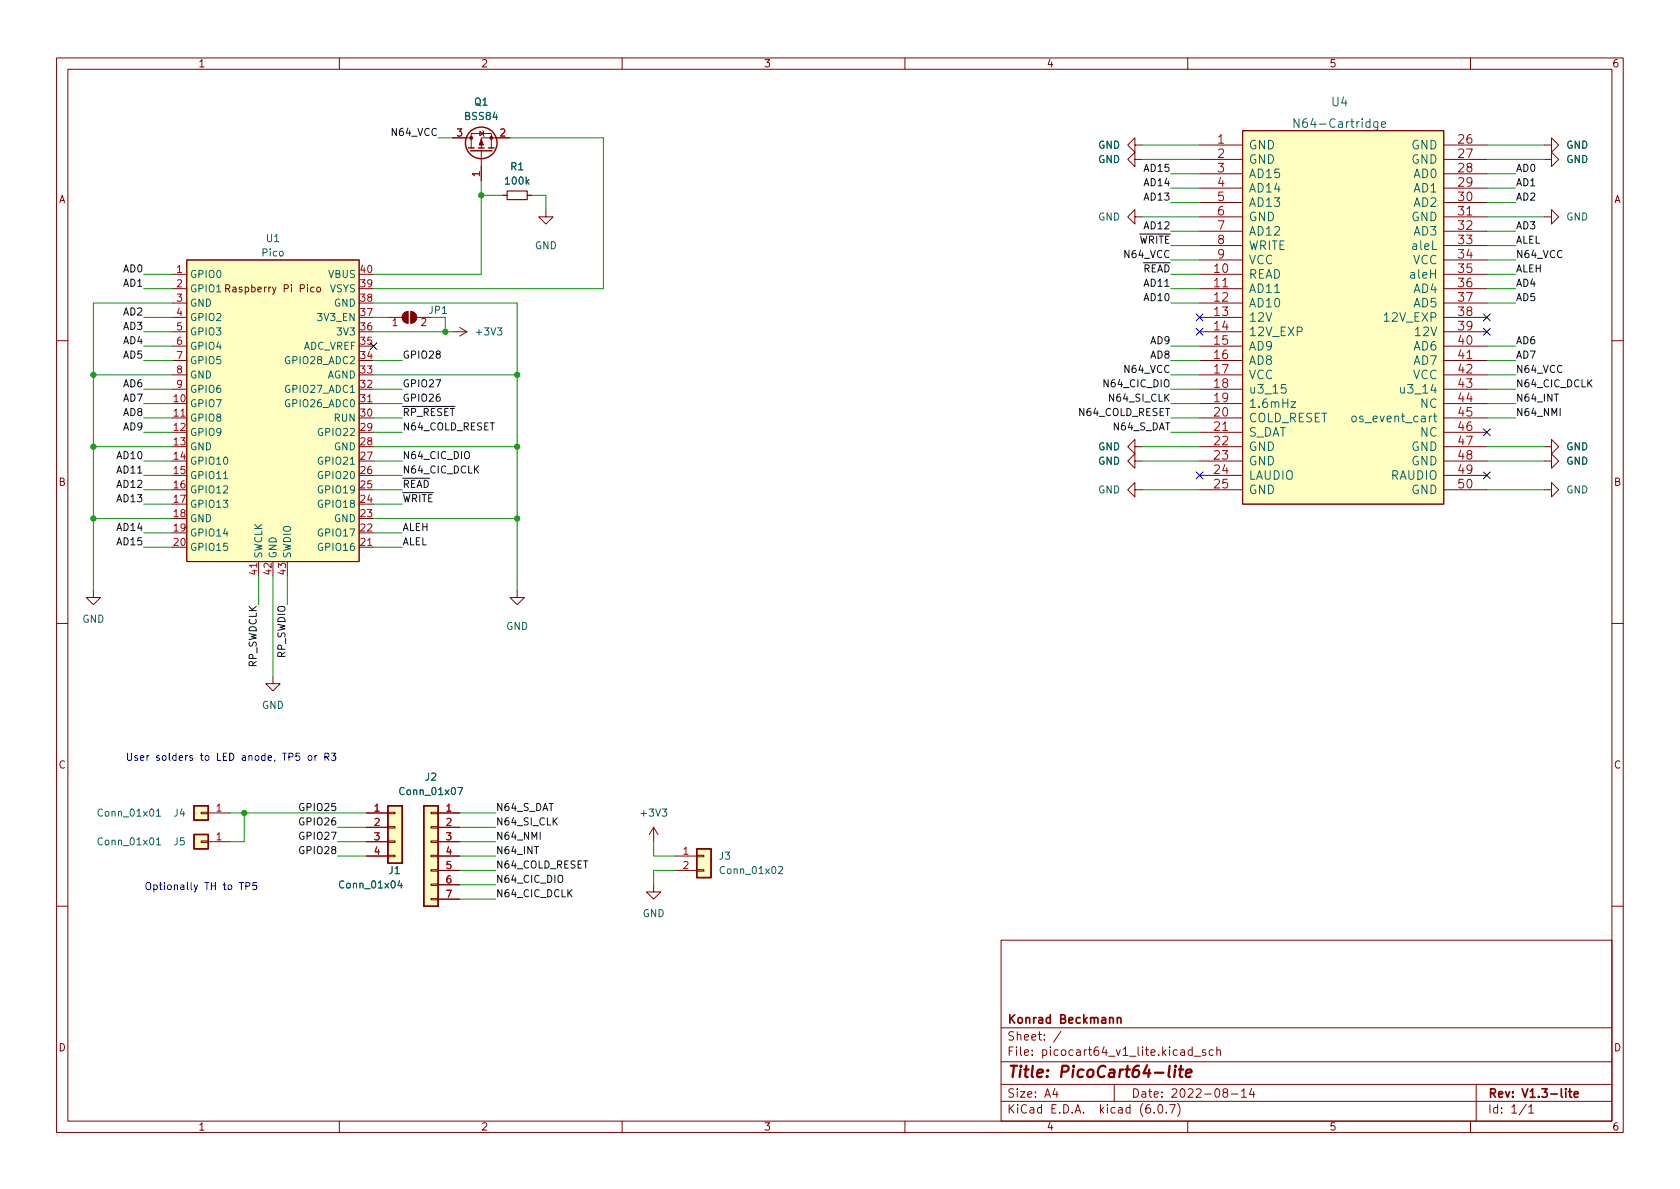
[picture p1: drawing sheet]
<svg xmlns="http://www.w3.org/2000/svg" width="297mm" height="210mm" viewBox="0 0 297 210" stroke-linecap="round" stroke-linejoin="round" font-family="sans-serif">
<g fill="none" stroke="#840000" stroke-width=".18">
<path d="M10 10.2h277v190.1h-277zM12 12.2h273v186.1h-273zM60 10.2v2M110 10.2v2M160 10.2v2M210 10.2v2M260 10.2v2M80 24.4h3.3M83.3 26.2v-2.6h3.6v2.6M84.8 23.2l.7 .4-.7 .4zM85.1 26.7v5.3M85.3 23.1l.2 .1v.8l.1 .1"/>
<path d="M88.9 34.5h.8M90.2 24.4h-5.1v1.8M93.2 34.5h.8M96.5 37.1v1.2h1.3l-1.3 1.3-1.3-1.3h1.3M200.7 25.6v-1.2l-1.3 1.2 1.3 1.3v-1.3h1.2M200.7 28.2v-1.3l-1.3 1.3 1.3 1.3v-1.3h1.2M200.7 38.3v-1.2l-1.3 1.2 1.3 1.3v-1.3h1.2M212.1 25.6h7.6M212.1 28.2h7.6M212.1 30.7h7.6M212.1 33.3h7.6M212.1 35.8h7.6"/>
<path d="M212.1 38.3h7.6M219.7 23.1h35.6v66h-35.6zM255.3 25.6h7.6M255.3 28.2h7.6M255.3 30.7h7.6M255.3 33.3h7.6M255.3 35.8h7.6M255.3 38.3h7.6M273 25.6h1.3v-1.2l1.3 1.2-1.3 1.3v-1.3M273 28.2h1.3v-1.3l1.3 1.3-1.3 1.3v-1.3M273 38.3h1.3v-1.2l1.3 1.2-1.3 1.3v-1.3M30.5 56.1h2.5"/>
<path d="M30.5 48.5h2.5M30.5 51h2.5M30.5 53.6h2.5M30.5 58.7h2.5M33 46h30.5v53.3h-30.5zM39.9 51h.6l.1-.2v-.3l-.7-.1v1.2M40.2 51l.4 .6M55.5 50.8h-.3l-.3 .2 .1 .6h.5M56.1 50.8h.3l.3 .2v.4l-.3 .2h-.3l-.1-.2zM68.6 56.1h2.5M71.4 55.4l.7-.3v2a1.02 1.02 0 0 1-.9-.6 1.02 1.02 0 0 1 .2-1.1zM72.6 55.1a1.02 1.02 0 0 1 1.1 1 1.02 1.02 0 0 1-1.1 1z"/>
<path d="M73.7 56.1h2.5M80 58.7h2.5M81.3 57.9l1.2 .8M82.5 58.7l-1.2 .7M212.1 56.1h7.6M212.1 48.5h7.6M212.1 51h7.6M212.1 53.6h7.6M212.1 58.7h7.6M212.1 40.9h7.6M212.1 43.4h7.6M212.1 46h7.6"/>
<path d="M255.3 56.1h7.6M255.3 48.5h7.6M255.3 51h7.6M255.3 53.6h7.6M255.3 58.7h7.6M255.3 40.9h7.6M255.3 43.4h7.6M255.3 46h7.6M10 60.2h2M30.5 61.2h2.5M30.5 63.7h2.5M30.5 66.3h2.5"/>
<path d="M30.5 68.8h2.5M30.5 73.9h2.5M63.5 71.4h2.5M200.7 79v-1.3l-1.3 1.3 1.3 1.3v-1.3h1.2M212.1 61.2h7.6M212.1 63.7h7.6M212.1 66.3h7.6M212.1 68.8h7.6M212.1 71.4h7.6M212.1 73.9h7.6M212.1 76.4h7.6M212.1 79h7.6"/>
<path d="M255.3 61.2h7.6M255.3 63.7h7.6M255.3 66.3h7.6M255.3 68.8h7.6M255.3 71.4h7.6M255.3 73.9h7.6M255.3 76.4h7.6M255.3 79h7.6M273 79h1.3v-1.3l1.3 1.3-1.3 1.3v-1.3M285 60.2h2M45.7 99.3v2.5M63.5 96.8h2.5"/>
<path d="M200.7 86.6v-1.3l-1.3 1.3 1.3 1.3v-1.3h1.2M200.7 81.5v-1.2l-1.3 1.2 1.3 1.3v-1.3h1.2M212.1 81.5h7.6M212.1 84.1h7.6M212.1 86.6h7.6M255.3 81.5h7.6M255.3 84.1h7.6M255.3 86.6h7.6M273 81.5h1.3v-1.2l1.3 1.2-1.3 1.3v-1.3M273 86.6h1.3v-1.3l1.3 1.3-1.3 1.3v-1.3M10 110.2h2M16.5 104.4v1.3h1.3l-1.3 1.2-1.3-1.2h1.3"/>
<path d="M48.3 119.6v1.3h1.2l-1.2 1.3-1.3-1.3h1.3M91.4 104.4v1.3h1.3l-1.3 1.2-1.2-1.2h1.2M285 110.2h2M35.6 148.7h1.2v.3h-1.2zM35.6 143.6h1.2v.3h-1.2zM36.8 143.8h3.8M36.8 148.8h3.8M64.8 151.4h3.8M64.8 143.8h3.8M64.8 146.3h3.8M64.8 148.8h3.8M68.6 151.3h1.2v.2h-1.2z"/>
<path d="M68.6 148.7h1.2v.3h-1.2zM68.6 146.2h1.2v.2h-1.2zM68.6 143.6h1.2v.3h-1.2zM76.2 158.9h1.3v.2h-1.3zM76.2 156.3h1.3v.3h-1.3zM76.2 153.8h1.3v.2h-1.3zM76.2 151.3h1.3v.2h-1.3zM76.2 148.7h1.3v.3h-1.3zM76.2 146.2h1.3v.2h-1.3zM76.2 143.6h1.3v.3h-1.3zM77.5 151.4h3.8M77.5 153.9h3.8"/>
<path d="M77.5 143.8h3.8M77.5 146.3h3.8M77.5 148.8h3.8M77.5 156.5h3.8M77.5 159h3.8M115.6 156.5v1.2h1.2l-1.2 1.3-1.3-1.3h1.3M115.6 146.3l-.8 1.3M115.6 146.3v2.5M115.6 146.3l.7 1.3M119.4 151.4h3.8M119.4 153.9h3.8M123.2 153.8h1.3v.2h-1.3z"/>
<path d="M123.2 151.3h1.3v.2h-1.3zM10 160.2h2M177 166.3h108v32h-108zM285 160.2h2M60 198.3v2M110 198.3v2M160 198.3v2M177 194.8h108M177 191.8h108M177 187.8h108M177 181.8h108M186.5 192.5l-.4 1h1"/>
<path d="M186.9 193v1M187.6 182.4l-1.3 1.9M197 191.8v3M204.1 196.7v.1M204.9 195.4l.2-.1a.81 .81 0 0 1 .6 .7 .81 .81 0 0 1-.3 .8h-.2a.81 .81 0 0 1-.6-.6 .81 .81 0 0 1 .3-.8zM206.2 196.7v.1M206.8 195.3h1l-.7 1.5M208.2 195.1a1.72 1.72 0 0 1 0 2.3M210 198.3v2M210.8 185.7l-.4-.1-.3 .3v.4l.1 .3h.6M210.8 185.1v1.5M211.1 186.8h1.2"/>
<path d="M213.1 185.7l-.3-.1-.2 .2v.3l.5 .1v.4h-.5M214.5 185.7l-.4-.1-.3 .3v.4l.1 .3h.6M215.1 185.8l.3-.2 .3 .1 .1 .9M215.1 185.1v1.5M216.5 193.2l-.3-.3 .1-.2 .2-.2 .4 .1 .2 .2-.1 .2-.6 .2-.2 .3 .1 .4 .2 .1h.4l.2-.3-.1-.4-.2-.1M217.7 193.5h1.2M219.5 193l.4-.5v1.5M219.5 194h.9M221.3 192.5l-.4 1h1M221.6 193v1M260 198.3v2M261 191.8v6.5"/>
<path d="M269.9 195.3l-1.3 1.9M270.3 195.8l.4-.5v1.5M270.3 196.8h.9"/>
</g>
<path d="M197.6 179.9v1M197.6 180.1l.2-.2 .3 .1 .1 .9M276.8 192.5v.2M276.8 193v1M277.3 193h.6M277.6 192.5v1.3l.3 .2M278.3 193.5l.8-.1-.1-.3-.4-.1-.3 .2 .1 .8h.6" fill="none" stroke="#840000" stroke-width=".3"/>
<path d="M206.8 188.5l-.2 1.7 .2 .3M207.8 189.1l-.2 1.4M207.9 188.5l-.1 .1v.1l.1-.1v-.1l-.1 .2M208.4 189.1h.8M208.8 188.5l-.2 1.7 .1 .2 .3 .1M209.7 189.8l1-.2-.1-.4-.5-.1-.4 .3v1l.2 .1 .6-.1" fill="none" stroke="#840000" stroke-width=".4"/>
<g fill="#840000" stroke="#840000" stroke-width=".18">
<path d="M71.4 55.4l.7-.3v2a1.02 1.02 0 0 1-.9-.6 1.02 1.02 0 0 1 .2-1.1z"/>
<path d="M72.6 55.1a1.02 1.02 0 0 1 1.1 1 1.02 1.02 0 0 1-1.1 1z"/>
<path d="M85.1 24.6l.4 1h-.8z"/>
<circle cx="86.9" cy="24.4" r=".25"/>
<circle cx="83.3" cy="24.4" r=".25"/>
</g>
<g fill="#ffffc2" stroke="#ffffc2" stroke-width=".18">
<path d="M219.7 23.1h35.6v66h-35.6z"/>
<path d="M123.2 150.1h2.5v5.1h-2.5z"/>
<path d="M74.9 142.5h2.6v17.8h-2.6z"/>
<path d="M68.6 142.5h2.5v10.1h-2.5z"/>
<path d="M33 46h30.5v53.3h-30.5z"/>
<path d="M34.3 147.6h2.5v2.5h-2.5z"/>
<path d="M34.3 142.5h2.5v2.5h-2.5z"/>
</g>
<g fill="none" stroke="#006464" stroke-width=".18">
<path d="M229.7 21v1.5l-.9-1.5v1.5M244.3 22l.7-.1-.1-.3-.4-.1-.2 .2v.8h.6M227.3 68h-.7l-.1 .7 .3-.1h.5l.1 .3-.1 .5-.2 .1-.6-.1M228.3 71h.8l-.8 1.1h.8M239.1 73.7l.2-.1 .4 .1 .1 .6-.1 .2-.4 .1-.2-.1zM253.5 73.6h.5M253.7 73.1v1.3l.3 .2M39.5 84.6h.8M80.9 139.3h.9l-.6 1.2M27.7 148.5l.3-.4v1.3M27.7 143.4l.3-.3v1.2M27.7 149.4h.7"/>
<path d="M27.7 144.3h.7M70.7 155.7l-.3 .9h.7M71 156.2v.8M137.7 153.3l.4-.1 .3 .4-.8 .9h.8"/>
</g>
<g fill="none" stroke="#840000" stroke-width=".25">
<path d="M82.8 26.2h1M83.2 26.7h3.8M84.6 26.2h1M86.4 26.2h1M34.3 147.6h2.5v2.5h-2.5zM34.3 142.5h2.5v2.5h-2.5zM68.6 142.5h2.5v10.1h-2.5zM74.9 142.5h2.6v17.8h-2.6zM123.2 150.1h2.5v5.1h-2.5z"/>
<circle cx="85.1" cy="25.3" r="2.79"/>
</g>
<path d="M89.7 33.8h3.5v1.5h-3.5z" fill="none" stroke="#840000" stroke-width=".2"/>
<path d="M22.5 133.2v1l.3 .3h.2l.3-.3v-1M24.3 133.7l-.3-.1-.2 .2 .1 .2 .4 .1v.3h-.5M24.8 134l.6-.1v-.2l-.4-.1-.2 .2 .1 .6h.5M26 133.6v.9M26.4 133.6l-.4 .3M58.6 133.2h.8l-.5 .5 .4 .1v.5l-.2 .2-.5-.2M25.9 156.2l.2-.2a.43 .43 0 0 1 .6 .5v.4a.42 .42 0 0 1-.5 .4 .42 .42 0 0 1-.4-.4zM27.2 156.5h.4l.2 .2-.1 .6h-.5M27.2 156.5v1.2M45.3 156h-.6v.7l.2-.2 .4 .1 .1 .2-.1 .4-.1 .1-.5-.1" fill="none" stroke="#0000c2" stroke-width=".18"/>
<g fill="none" stroke="#009600" stroke-width=".18">
<path d="M77.5 24.4h2.5M85.1 32v16.5h-19.1M85.1 34.5h3.8M90.2 24.4h16.5v26.6h-40.7M94 34.5h2.5v2.6M201.9 38.3h10.2M201.9 25.6h10.2M201.9 28.2h10.2M207 33.3h5.1M207 35.8h5.1M207 30.7h5.1M262.9 38.3h10.1"/>
<path d="M262.9 33.3h5.1M262.9 35.8h5.1M262.9 25.6h10.1M262.9 30.7h5.1M262.9 28.2h10.1M25.4 48.5h5.1M25.4 51h5.1M25.4 56.1h5.1M25.4 58.7h5.1M30.5 53.6h-14v50.8M66 53.6h25.4v50.8M66 56.1h2.6"/>
<path d="M66 58.7h14M78.7 56.1v2.6M207 53.6h5.1M207 48.5h5.1M207 51h5.1M207 40.9h5.1M207 43.4h5.1M207 46h5.1M262.9 53.6h5.1M262.9 48.5h5.1M262.9 51h5.1M262.9 40.9h5.1"/>
<path d="M262.9 43.4h5.1M262.9 46h5.1M16.5 66.3h14M16.5 79h14M25.4 71.4h5.1M25.4 76.4h5.1M25.4 73.9h5.1M25.4 63.7h5.1M25.4 68.8h5.1M25.4 61.2h5.1M66 71.4h5.1M66 76.4h5.1"/>
<path d="M66 73.9h5.1M66 63.7h5.1M66 68.8h5.1M66 66.3h25.4M66 79h25.4M201.9 79h10.2M207 71.4h5.1M207 76.4h5.1M207 73.9h5.1M207 63.7h5.1M207 68.8h5.1M207 61.2h5.1"/>
<path d="M207 66.3h5.1M262.9 71.4h5.1M262.9 73.9h5.1M262.9 63.7h5.1M262.9 68.8h5.1M262.9 61.2h5.1M262.9 66.3h5.1M262.9 79h10.1M16.5 91.7h14M25.4 84.1h5.1M25.4 81.5h5.1M25.4 86.6h5.1"/>
<path d="M25.4 96.8h5.1M25.4 94.2h5.1M25.4 89.1h5.1M66 84.1h5.1M66 81.5h5.1M66 86.6h5.1M66 96.8h5.1M66 94.2h5.1M66 91.7h25.4M66 89.1h5.1M201.9 81.5h10.2M201.9 86.6h10.2"/>
<path d="M262.9 81.5h10.1M262.9 86.6h10.1M45.7 101.8v5.1M48.3 101.8v17.8M50.8 101.8v5.1M40.6 143.8h24.2M43.2 143.8v5h-2.6M59.7 148.8h5.1M59.7 151.4h5.1M59.7 146.3h5.1M81.3 143.8h6.3M81.3 148.8h6.3"/>
<path d="M81.3 153.9h6.3M81.3 151.4h6.3M81.3 146.3h6.3M81.3 156.5h6.3M81.3 159h6.3M115.6 148.8v2.6h3.8M119.4 153.9h-3.8v2.6"/>
</g>
<g fill="none" stroke="#000084" stroke-width=".18">
<path d="M211.5 58.1l1.2 1.2M211.5 55.5l1.2 1.2M212.7 58.1l-1.2 1.2M212.7 55.5l-1.2 1.2M262.3 55.5l1.2 1.2M262.3 58.1l1.2 1.2M263.5 55.5l-1.2 1.2M263.5 58.1l-1.2 1.2M65.4 60.6l1.2 1.2M66.6 60.6l-1.2 1.2M262.3 75.8l1.2 1.3M263.5 75.8l-1.2 1.3"/>
<path d="M211.5 83.5l1.2 1.2M212.7 83.5l-1.2 1.2M262.3 83.5l1.2 1.2M263.5 83.5l-1.2 1.2"/>
</g>
<g fill="#009600" stroke="#009600" stroke-width=".18">
<circle cx="91.4" cy="91.7" r=".46"/>
<circle cx="91.4" cy="66.3" r=".46"/>
<circle cx="78.7" cy="58.7" r=".46"/>
<circle cx="91.4" cy="79" r=".46"/>
<circle cx="85.1" cy="34.5" r=".46"/>
<circle cx="16.5" cy="79" r=".46"/>
<circle cx="16.5" cy="66.3" r=".46"/>
<circle cx="16.5" cy="91.7" r=".46"/>
<circle cx="43.2" cy="143.8" r=".46"/>
</g>
<text font-size="2.8" fill="#840000" x="178" y="190.6">Title: PicoCart64-lite</text>
<g font-size="2.1" fill="#006464">
<text x="229.8" y="22.6">N64-Cartridge</text>
<text x="235.5" y="18.8">U4</text>
<text x="220.7" y="26.4">GND</text>
<text x="220.7" y="29">GND</text>
<text x="249.5" y="26.4">GND</text>
<text x="249.5" y="29">GND</text>
<text x="220.7" y="31.5">AD15</text>
<text x="220.7" y="34">AD14</text>
<text x="250" y="31.5">AD0</text>
<text x="250" y="34">AD1</text>
<text x="220.7" y="36.6">AD13</text>
<text x="220.7" y="39.1">GND</text>
<text x="220.7" y="41.7">AD12</text>
<text x="249.5" y="39.1">GND</text>
<text x="250" y="36.6">AD2</text>
<text x="250" y="41.7">AD3</text>
<text x="220.7" y="44.2">WRITE</text>
<text x="220.7" y="46.7">VCC</text>
<text x="249.8" y="46.7">VCC</text>
<text x="250" y="44.2">aleL</text>
<text x="220.7" y="49.3">READ</text>
<text x="220.7" y="51.8">AD11</text>
<text x="249.8" y="49.3">aleH</text>
<text x="250" y="51.8">AD4</text>
<text x="220.7" y="54.4">AD10</text>
<text x="220.7" y="56.9">12V</text>
<text x="220.7" y="59.4">12V_EXP</text>
<text x="245.1" y="56.9">12V_EXP</text>
<text x="250" y="54.4">AD5</text>
<text x="250.5" y="59.4">12V</text>
<text x="220.7" y="62">AD9</text>
<text x="220.7" y="64.5">AD8</text>
<text x="250" y="62">AD6</text>
<text x="250" y="64.5">AD7</text>
<text x="220.7" y="67.1">VCC</text>
<text x="220.7" y="69.6">u3_15</text>
<text x="248.2" y="69.6">u3_14</text>
<text x="249.8" y="67.1">VCC</text>
<text x="220.7" y="72.1">1.6mHz</text>
<text x="220.7" y="74.7">COLD_RESET</text>
<text x="220.7" y="77.2">S_DAT</text>
<text x="240" y="74.7">os_event_cart</text>
<text x="251.2" y="72.1">NC</text>
<text x="251.2" y="77.2">NC</text>
<text x="220.7" y="79.8">GND</text>
<text x="220.7" y="82.3">GND</text>
<text x="249.5" y="79.8">GND</text>
<text x="249.5" y="82.3">GND</text>
<text x="220.7" y="84.8">LAUDIO</text>
<text x="220.7" y="87.4">GND</text>
<text x="245.9" y="84.8">RAUDIO</text>
<text x="249.5" y="87.4">GND</text>
</g>
<g font-size="2.1" fill="#a90000">
<text x="215.3" y="25.4">1</text>
<text x="215.3" y="27.9">2</text>
<text x="257.9" y="25.4">26</text>
<text x="257.9" y="27.9">27</text>
<text x="215.3" y="30.5">3</text>
<text x="215.3" y="33">4</text>
<text x="215.3" y="35.6">5</text>
<text x="257.9" y="30.5">28</text>
<text x="257.9" y="33">29</text>
<text x="257.9" y="35.6">30</text>
<text x="215.3" y="38.1">6</text>
<text x="215.3" y="40.6">7</text>
<text x="257.9" y="38.1">31</text>
<text x="257.9" y="40.6">32</text>
<text x="215.3" y="43.2">8</text>
<text x="215.3" y="45.7">9</text>
<text x="257.9" y="43.2">33</text>
<text x="257.9" y="45.7">34</text>
<text x="214.7" y="48.3">10</text>
<text x="214.7" y="50.8">11</text>
<text x="214.7" y="53.3">12</text>
<text x="257.9" y="48.3">35</text>
<text x="257.9" y="50.8">36</text>
<text x="257.9" y="53.3">37</text>
<text x="214.7" y="55.9">13</text>
<text x="214.7" y="58.4">14</text>
<text x="257.9" y="55.9">38</text>
<text x="257.9" y="58.4">39</text>
<text x="214.7" y="61">15</text>
<text x="214.7" y="63.5">16</text>
<text x="257.9" y="61">40</text>
<text x="257.9" y="63.5">41</text>
<text x="214.7" y="66">17</text>
<text x="214.7" y="68.6">18</text>
<text x="214.7" y="71.1">19</text>
<text x="257.9" y="66">42</text>
<text x="257.9" y="68.6">43</text>
<text x="257.9" y="71.1">44</text>
<text x="214.7" y="73.7">20</text>
<text x="214.7" y="76.2">21</text>
<text x="257.9" y="73.7">45</text>
<text x="257.9" y="76.2">46</text>
<text x="214.7" y="78.7">22</text>
<text x="214.7" y="81.3">23</text>
<text x="214.7" y="83.8">24</text>
<text x="257.9" y="78.7">47</text>
<text x="257.9" y="81.3">48</text>
<text x="257.9" y="83.8">49</text>
<text x="214.7" y="86.4">25</text>
<text x="257.9" y="86.4">50</text>
</g>
<g font-size="2.1" fill="#840000">
<text x="178" y="184">Sheet: /</text>
<text x="178" y="181">Konrad Beckmann</text>
<text x="178" y="186.7">File: picocart64_v1_lite.kicad_sch</text>
<text x="178" y="196.9">KiCad E.D.A. kicad (6.0.7)</text>
<text x="178" y="194.1">Size: A4</text>
<text x="200" y="194.1">Date: 2022-08-14</text>
<text x="263" y="194.1">Rev: V1.3-lite</text>
<text x="263" y="196.9">Id: 1/1</text>
</g>
<g font-size="1.8" fill="#840000">
<text x="35" y="11.9">1</text>
<text x="85" y="11.9">2</text>
<text x="135" y="11.9">3</text>
<text x="185" y="11.9">4</text>
<text x="235" y="11.9">5</text>
<text x="285" y="11.9">6</text>
<text x="10.3" y="35.9">A</text>
<text x="285.3" y="35.9">A</text>
<text x="40.7" y="51.7">Raspberry Pi Pico</text>
<text x="10.3" y="85.9">B</text>
<text x="285.3" y="85.9">B</text>
<text x="10.3" y="135.9">C</text>
<text x="285.3" y="135.9">C</text>
<text x="10.3" y="185.9">D</text>
<text x="285.3" y="185.9">D</text>
<text x="35" y="199.9">1</text>
<text x="85" y="199.9">2</text>
<text x="135" y="199.9">3</text>
<text x="185" y="199.9">4</text>
<text x="235" y="199.9">5</text>
<text x="285" y="199.9">6</text>
</g>
<g font-size="1.8" fill="#006464">
<text x="82.3" y="21.2">BSS84</text>
<text x="83.9" y="18.7">Q1</text>
<text x="194.1" y="26.3">GND</text>
<text x="194.1" y="28.8">GND</text>
<text x="276.9" y="26.3">GND</text>
<text x="276.9" y="28.8">GND</text>
<text x="89.5" y="32.6">100k</text>
<text x="90.3" y="30.1">R1</text>
<text x="194.1" y="39">GND</text>
<text x="276.9" y="39">GND</text>
<text x="46.4" y="45.3">Pico</text>
<text x="47.1" y="42.8">U1</text>
<text x="94.6" y="44.1">GND</text>
<text x="33.5" y="49.1">GPIO0</text>
<text x="33.5" y="51.7">GPIO1</text>
<text x="58.1" y="49.1">VBUS</text>
<text x="58.3" y="51.7">VSYS</text>
<text x="33.5" y="54.2">GND</text>
<text x="33.5" y="56.8">GPIO2</text>
<text x="33.5" y="59.3">GPIO3</text>
<text x="56.4" y="56.8">3V3_EN</text>
<text x="59.1" y="54.2">GND</text>
<text x="59.8" y="59.3">3V3</text>
<text x="84.3" y="59.3">+3V3</text>
<text x="33.5" y="61.8">GPIO4</text>
<text x="33.5" y="64.4">GPIO5</text>
<text x="50.8" y="64.4">GPIO28_ADC2</text>
<text x="53.5" y="61.8">ADC_VREF</text>
<text x="33.5" y="66.9">GND</text>
<text x="33.5" y="69.5">GPIO6</text>
<text x="50.8" y="69.5">GPIO27_ADC1</text>
<text x="57.8" y="66.9">AGND</text>
<text x="33.5" y="72">GPIO7</text>
<text x="33.5" y="74.5">GPIO8</text>
<text x="33.5" y="77.1">GPIO9</text>
<text x="50.8" y="72">GPIO26_ADC0</text>
<text x="56.6" y="77.1">GPIO22</text>
<text x="59.2" y="74.5">RUN</text>
<text x="33.5" y="79.6">GND</text>
<text x="33.5" y="82.2">GPIO10</text>
<text x="56.6" y="82.2">GPIO21</text>
<text x="59.1" y="79.6">GND</text>
<text x="194.1" y="82.2">GND</text>
<text x="194.1" y="79.6">GND</text>
<text x="276.9" y="82.2">GND</text>
<text x="276.9" y="79.6">GND</text>
<text x="33.5" y="84.7">GPIO11</text>
<text x="33.5" y="87.2">GPIO12</text>
<text x="33.5" y="89.8">GPIO13</text>
<text x="56.6" y="89.8">GPIO18</text>
<text x="56.6" y="87.2">GPIO19</text>
<text x="56.6" y="84.7">GPIO20</text>
<text x="194.1" y="87.2">GND</text>
<text x="276.9" y="87.2">GND</text>
<text x="33.5" y="92.3">GND</text>
<text x="33.5" y="94.9">GPIO14</text>
<text x="56.6" y="94.9">GPIO17</text>
<text x="59.1" y="92.3">GND</text>
<text x="33.5" y="97.4">GPIO15</text>
<text x="46.4" y="98.8" transform="rotate(-90 46.4 98.8)">SWCLK</text>
<text x="48.9" y="98.8" transform="rotate(-90 48.9 98.8)">GND</text>
<text x="51.4" y="98.8" transform="rotate(-90 51.4 98.8)">SWDIO</text>
<text x="56.6" y="97.4">GPIO16</text>
<text x="14.5" y="110.1">GND</text>
<text x="89.5" y="111.4">GND</text>
<text x="46.3" y="125.3">GND</text>
<text x="71" y="140.6">Conn_01x07</text>
<text x="75.2" y="138">J2</text>
<text x="17.7" y="149.5">Conn_01x01</text>
<text x="17.7" y="144.4">Conn_01x01</text>
<text x="30.8" y="149.5">J5</text>
<text x="30.8" y="144.4">J4</text>
<text x="113.5" y="144.4">+3V3</text>
<text x="68.8" y="154.6">J1</text>
<text x="127.2" y="152">J3</text>
<text x="127.6" y="154.6">Conn_01x02</text>
<text x="60.3" y="157.1">Conn_01x04</text>
<text x="113.6" y="162.2">GND</text>
</g>
<g font-size="1.8" fill="#0f0f0f">
<text x="69.5" y="24">N64_VCC</text>
<text x="202.5" y="32.9">AD14</text>
<text x="202.5" y="30.4">AD15</text>
<text x="202.5" y="35.5">AD13</text>
<text x="268" y="32.9">AD1</text>
<text x="268" y="35.5">AD2</text>
<text x="268" y="30.4">AD0</text>
<text x="202.5" y="40.5">AD12</text>
<text x="268" y="40.5">AD3</text>
<text x="199" y="45.6">N64_VCC</text>
<text x="199.9" y="43.1">~{WRITE}</text>
<text x="268" y="45.6">N64_VCC</text>
<text x="268" y="43.1">ALEL</text>
<text x="21.9" y="48.2">AD0</text>
<text x="21.9" y="50.7">AD1</text>
<text x="200.6" y="48.2">~{READ}</text>
<text x="202.5" y="50.7">AD11</text>
<text x="202.5" y="53.2">AD10</text>
<text x="268" y="53.2">AD5</text>
<text x="268" y="50.7">AD4</text>
<text x="268" y="48.2">ALEH</text>
<text x="21.9" y="55.8">AD2</text>
<text x="21.9" y="58.3">AD3</text>
<text x="21.9" y="63.4">AD5</text>
<text x="21.9" y="60.9">AD4</text>
<text x="71.1" y="63.4">GPIO28</text>
<text x="199" y="65.9">N64_VCC</text>
<text x="203.5" y="63.4">AD8</text>
<text x="203.5" y="60.9">AD9</text>
<text x="268" y="65.9">N64_VCC</text>
<text x="268" y="60.9">AD6</text>
<text x="268" y="63.4">AD7</text>
<text x="21.9" y="71">AD7</text>
<text x="21.9" y="68.5">AD6</text>
<text x="71.1" y="71">GPIO26</text>
<text x="71.1" y="68.5">GPIO27</text>
<text x="195.6" y="68.5">N64_CIC_DIO</text>
<text x="196.5" y="71">N64_SI_CLK</text>
<text x="268" y="68.5">N64_CIC_DCLK</text>
<text x="268" y="71">N64_INT</text>
<text x="21.9" y="73.6">AD8</text>
<text x="21.9" y="76.1">AD9</text>
<text x="71.1" y="76.1">N64_COLD_RESET</text>
<text x="71.1" y="73.6">~{RP_RESET}</text>
<text x="190.9" y="73.6">N64_COLD_RESET</text>
<text x="197" y="76.1">N64_S_DAT</text>
<text x="268" y="73.6">N64_NMI</text>
<text x="20.9" y="81.2">AD10</text>
<text x="20.9" y="83.7">AD11</text>
<text x="71.1" y="81.2">N64_CIC_DIO</text>
<text x="71.1" y="83.7">N64_CIC_DCLK</text>
<text x="20.9" y="86.3">AD12</text>
<text x="20.9" y="88.8">AD13</text>
<text x="71.1" y="88.8">~{WRITE}</text>
<text x="71.1" y="86.3">~{READ}</text>
<text x="20.9" y="93.9">AD14</text>
<text x="71.1" y="93.9">ALEH</text>
<text x="20.9" y="96.4">AD15</text>
<text x="71.1" y="96.4">ALEL</text>
<text x="45.4" y="118.1" transform="rotate(-90 45.4 118.1)">RP_SWDCLK</text>
<text x="50.5" y="116.4" transform="rotate(-90 50.5 116.4)">RP_SWDIO</text>
<text x="53.3" y="143.4">GPIO25</text>
<text x="87.6" y="143.4">N64_S_DAT</text>
<text x="53.3" y="148.5">GPIO27</text>
<text x="53.3" y="145.9">GPIO26</text>
<text x="87.6" y="145.9">N64_SI_CLK</text>
<text x="87.6" y="148.5">N64_NMI</text>
<text x="53.3" y="151">GPIO28</text>
<text x="87.6" y="151">N64_INT</text>
<text x="87.6" y="153.6">N64_COLD_RESET</text>
<text x="87.6" y="156.1">N64_CIC_DIO</text>
<text x="87.6" y="158.6">N64_CIC_DCLK</text>
</g>
<g font-size="1.8" fill="#a90000">
<text x="80.8" y="24.1">3</text>
<text x="88.4" y="24.1">2</text>
<text x="84.8" y="31.2" transform="rotate(-90 84.8 31.2)">1</text>
<text x="31.3" y="48.3">1</text>
<text x="31.3" y="50.8">2</text>
<text x="31.3" y="53.3">3</text>
<text x="63.8" y="53.3">38</text>
<text x="63.8" y="50.8">39</text>
<text x="63.8" y="48.3">40</text>
<text x="31.3" y="55.9">4</text>
<text x="31.3" y="58.4">5</text>
<text x="63.8" y="58.4">36</text>
<text x="63.8" y="55.9">37</text>
<text x="69.4" y="57.7">1</text>
<text x="74.4" y="57.7">2</text>
<text x="31.3" y="61">6</text>
<text x="31.3" y="63.5">7</text>
<text x="63.8" y="63.5">34</text>
<text x="63.8" y="61">35</text>
<text x="30.8" y="71.1">10</text>
<text x="31.3" y="66">8</text>
<text x="31.3" y="68.6">9</text>
<text x="63.8" y="71.1">31</text>
<text x="63.8" y="68.6">32</text>
<text x="63.8" y="66">33</text>
<text x="30.8" y="73.7">11</text>
<text x="30.8" y="76.2">12</text>
<text x="63.8" y="76.2">29</text>
<text x="63.8" y="73.7">30</text>
<text x="30.8" y="78.7">13</text>
<text x="30.8" y="81.3">14</text>
<text x="30.8" y="83.8">15</text>
<text x="63.8" y="83.8">26</text>
<text x="63.8" y="81.3">27</text>
<text x="63.8" y="78.7">28</text>
<text x="30.8" y="86.4">16</text>
<text x="30.8" y="88.9">17</text>
<text x="63.8" y="88.9">24</text>
<text x="63.8" y="86.4">25</text>
<text x="30.8" y="91.4">18</text>
<text x="30.8" y="94">19</text>
<text x="63.8" y="94">22</text>
<text x="63.8" y="91.4">23</text>
<text x="30.8" y="96.5">20</text>
<text x="45.5" y="101.6" transform="rotate(-90 45.5 101.6)">41</text>
<text x="48" y="101.6" transform="rotate(-90 48 101.6)">42</text>
<text x="50.5" y="101.6" transform="rotate(-90 50.5 101.6)">43</text>
<text x="63.8" y="96.5">21</text>
<text x="38.2" y="143.5">1</text>
<text x="66.2" y="143.5">1</text>
<text x="78.9" y="143.5">1</text>
<text x="38.2" y="148.6">1</text>
<text x="66.2" y="146">2</text>
<text x="66.2" y="148.6">3</text>
<text x="78.9" y="146">2</text>
<text x="78.9" y="148.6">3</text>
<text x="66.2" y="151.1">4</text>
<text x="78.9" y="151.1">4</text>
<text x="78.9" y="153.7">5</text>
<text x="120.8" y="151.1">1</text>
<text x="120.8" y="153.7">2</text>
<text x="78.9" y="156.2">6</text>
<text x="78.9" y="158.7">7</text>
</g>
<text font-size="1.8" fill="#009600" x="75.9" y="55.5">JP1</text>
<g font-size="1.8" fill="#0000c2">
<text x="27.8" y="134.5">User solders to LED anode, TP5 or R3</text>
<text x="28.3" y="157.4">Optionally TH to TP5</text>
</g>
</svg>
